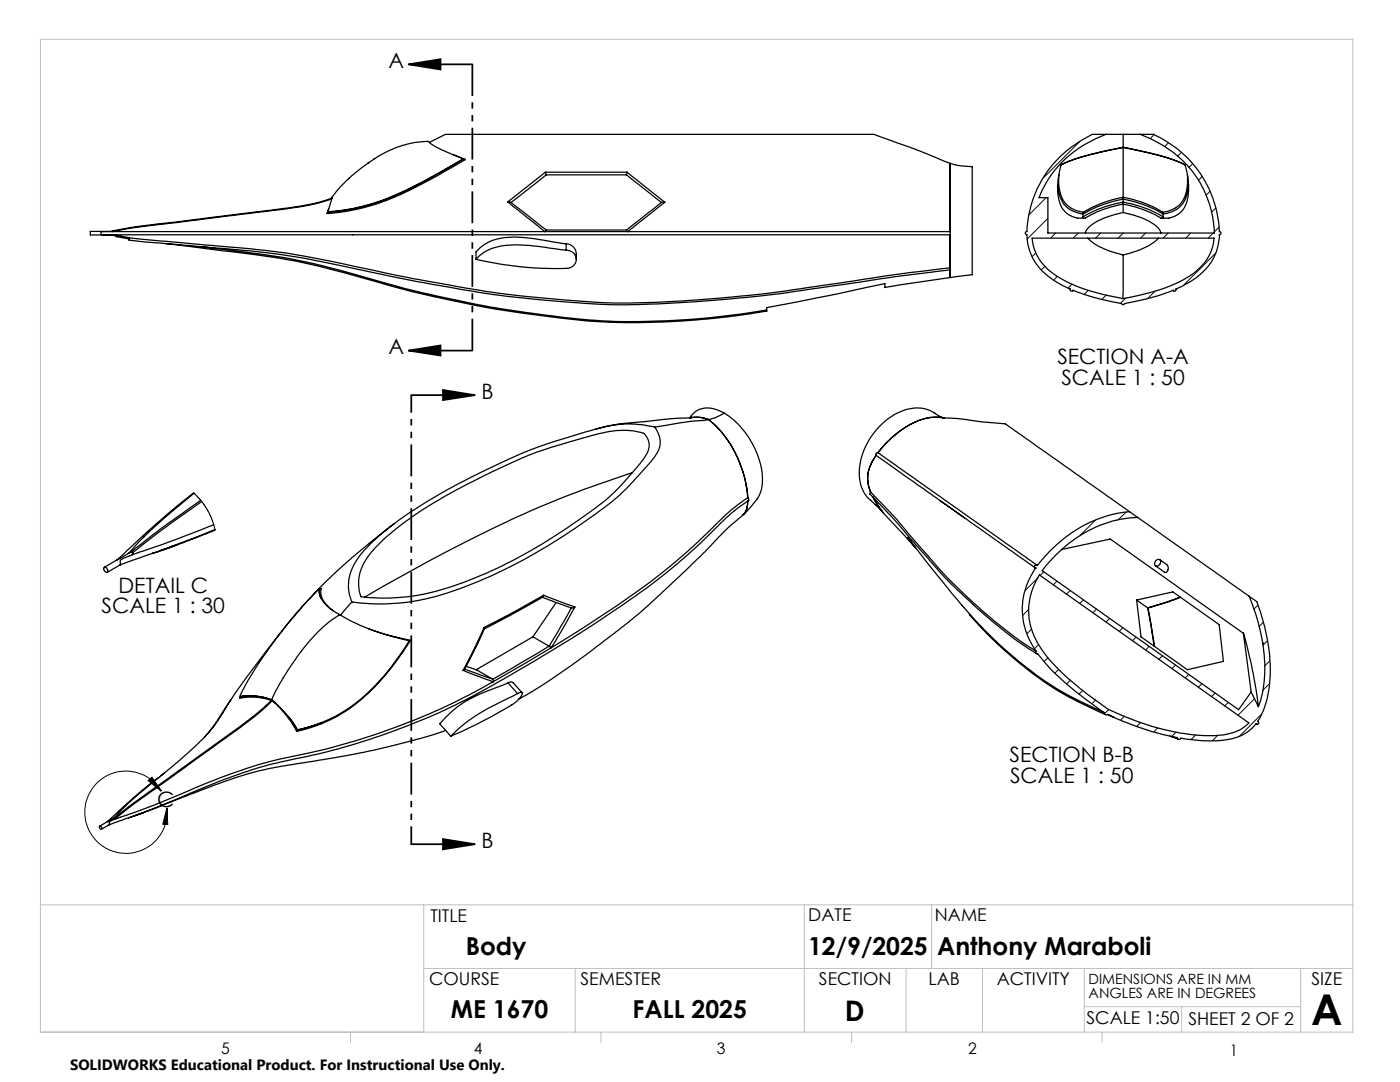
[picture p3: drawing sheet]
<svg xmlns="http://www.w3.org/2000/svg" width="279mm" height="216mm" viewBox="0 0 279 216" stroke-linecap="round" stroke-linejoin="round" font-family="sans-serif">
<g fill="none" stroke="#000" stroke-width=".25">
<path d="M66.2 39.7a43 43 0 0 1-10.3 2.1l-20.6 2.6a138.5 138.5 0 0 0-12.8 1.8M66.3 39.5l-1 .4a29.5 29.5 0 0 1-6.4 1.4l-31.7 3.9-4.8 .9v.1M73.6 32.5l-3.6 2.8a21.4 21.4 0 0 0-3.7 4.2l-.9 2.7M73.6 32.5h-.1M85.7 28.4l1.8-.9a4.6 4.6 0 0 1 3.1-.7h83.5a166.1 166.1 0 0 1 15.5 5.8M90.5 30.9l2.3 .9M92.4 31.7a95 95 0 0 1-17.8 8.8l-3.9 1.1-3 .5-2.3 .1M92.4 31.7l-1.3-.6a17.2 17.2 0 0 1-5.6-2.9 20.9 20.9 0 0 0-11.9 4.3M92.4 31.7l.1 .1M92.5 31.8l.4 .1-.9 .4a96 96 0 0 1-17.1 8.5l-2.2 .6-3.7 .8-3.7 .4 .1-.3M92.5 31.8l-1.8 1a79.4 79.4 0 0 1-17.1 8.1l-3.7 .9-4.5 .5M108.8 34.4h16.3"/>
<path d="M108.8 34.4l-7.4 5.9M108.8 34.4l.2 .5M109 34.9l-7 5.5M109 34.9h16M125 34.9l7 5.5M125.1 34.4l7.6 6M125.1 34.4l-.1 .5M189.6 32.6l1.5 .4 2.9 .2v21.6l-4.4 .6M189.6 32.6v13.6M211.1 36.8a5.5 5.5 0 0 0 3.4 5.5l1.6 .4M211.3 34.9v1.7l.2 1.4 .5 1.6 .8 1.1a5.7 5.7 0 0 0 3.4 1.7M220.7 26.8a21.9 21.9 0 0 0-13.3 12.6h1.7v7.1h33.3a21.3 21.3 0 0 0-14.1-19.4l-.7-.3"/>
<path d="M220.7 26.8h3.5M220.7 26.8h-2.7a22.3 22.3 0 0 0-13.1 19.4 .32 .32 0 0 0-.3 .3 .32 .32 0 0 0 .3 .3 10.9 10.9 0 0 0 5.7 9.3l3 1.6a.31 .31 0 0 0 .2 .4 .31 .31 0 0 0 .4-.2M224.2 29.4l7.1 1.6 3.5 1.1 1.7 .8M224.2 29.4l-7.8 1.8-2.7 .9-1.9 .8M224.2 29.4l1.4 .3a43.6 43.6 0 0 1 10.9 3.2 12.3 12.3 0 0 1 0 8.2 4.5 4.5 0 0 1-4.8 2.4 21.9 21.9 0 0 0-7.5-2.8M224.2 26.8v2.6M224.2 26.8h3.4M224.2 29.4h.1M224.2 29.4l-2 .4a40 40 0 0 0-10.4 3.1 12.1 12.1 0 0 0 .1 8.5 4.6 4.6 0 0 0 4.7 2.1 21.8 21.8 0 0 1 7.6-2.8M224.2 29.4v10M224.2 39.4a22.3 22.3 0 0 0-8 3M224.2 39.4a21.8 21.8 0 0 1 7.9 3"/>
<path d="M224.2 39.4v.3M224.2 39.7a23.8 23.8 0 0 0-8 3M224.2 39.7a23.9 23.9 0 0 1 7.9 3M224.2 39.7v1M227.6 26.8h2.7a22.5 22.5 0 0 1 13.1 19.4 .32 .32 0 0 1 .3 .4 .32 .32 0 0 1-.4 .2 11 11 0 0 1-6.2 9.6l-2.4 1.3a.29 .29 0 0 1-.2 .4 .29 .29 0 0 1-.4-.2 61.5 61.5 0 0 1-9.7 2.8l-.4 .1-.2-.2-5.6-1.3-4-1.4M237 34.9v1.7l-.3 1.7-.5 1.5-1 1.3a5.2 5.2 0 0 1-3.1 1.3M237.2 36.8a5.7 5.7 0 0 1-2.8 5.2l-.9 .4-1.4 .3M22.4 46.9l1 .3M22.4 46.9h.1M22.4 46.8l1 .2M22.4 46.8h.1M22.4 46.8v.1"/>
<path d="M22.5 46.2h-4.5v.7h4.4M22.5 46.2h.1M23.4 47.2l2.3 .5M23.4 47l2.4 .4M23.4 47v.2M25.8 47.4l-.1 .5 11.1 1a234.6 234.6 0 0 1 26.2 3.1 609.8 609.8 0 0 0 32.6 6.3 238.6 238.6 0 0 0 29.7 2.5 322.5 322.5 0 0 0 44.7-4.3l8.6-1.3 11-1.3M25.8 47.4l6.3 .7a425.3 425.3 0 0 1 26.1 2.6l5.5 1a491.1 491.1 0 0 0 37.7 7 207.3 207.3 0 0 0 24.3 1.8 303 303 0 0 0 43.2-4.2l10.3-1.6 10.4-1.3M32.9 48.6l5.6 .7a252.5 252.5 0 0 1 23.6 3.5l6.6 1.6a230.2 230.2 0 0 0 50.6 9.8 151.9 151.9 0 0 0 33.7-2.2v-.2a149.8 149.8 0 0 1-36.4 1.9 238.4 238.4 0 0 1-48.2-9.6 126.1 126.1 0 0 0-21.2-4l-7-.9M65.4 42.2v.1M65.6 41.7l-.3 .8M101.4 40.3l7.3 5.9M101.4 40.3l.6 .1 7 5.5"/>
<path d="M108.7 46.2h-87.9a.39 .39 0 0 0-.6 .1 .39 .39 0 0 0 .1 .5h169.3M108.7 46.2h16.6M109 45.9l-.3 .3M109 45.9h16M113 49.9a67.7 67.7 0 0 0-11.5-1 8.6 8.6 0 0 0-6.5 2.9M113 48.6h-.8a43.4 43.4 0 0 0-11-1.2 8.4 8.4 0 0 0-6.2 2.9v1.5M113 49.9a1.83 1.83 0 0 1 2 1.8 1.83 1.83 0 0 1-2 1.9 69.6 69.6 0 0 1-18-1.8M113 48.6a2.05 2.05 0 0 1 2 2.1v1.1M113 48.6v1.3M125 45.9l.3 .3M125.3 46.2h64.3M132 40.4l-7 5.5"/>
<path d="M132.7 40.4l-7.4 5.8M132.7 40.4h-.7M189.6 53.9v1.5M189.6 46.8v6.6M189.6 46.2v.6M189.6 53.4v.5M189.6 55.4l-13 2v-.8l-11.2 2.4-12.4 2.4v.5M214.2 57.9l-.1 .1M216.1 43.3v.2M216.1 43.3a23.4 23.4 0 0 1 8.1-3 22.8 22.8 0 0 1 7.9 3M216.1 42.7v.6M216.1 42.7h.1"/>
<path d="M216.2 42.4v.3M217.1 47.5a12.3 12.3 0 0 0 6.4 3.2l.7 .2M224.2 42.4a13.2 13.2 0 0 1 7 3.2l.5 .9M224.2 40.7v1.7M224.2 42.4a13.3 13.3 0 0 0-7.1 3.2l-.5 .9M224.2 50.9l-.1 8.7a34.7 34.7 0 0 1-13.4-4.6 9.8 9.8 0 0 1-4.7-7.5h36.3a9.9 9.9 0 0 1-5.5 8 36.7 36.7 0 0 1-12.6 4.1M231.2 47.5a12.5 12.5 0 0 1-6.2 3.2l-.8 .2M232.1 42.4v.3M232.1 42.7h.1M232.1 43.3v.2M232.1 42.7v.6M234.1 57.9l.1 .1"/>
<path d="M38.6 98.4l-7.4 6.1-7.8 7.2M38.7 98.4a93.4 93.4 0 0 0-12.9 11.9M40 99.8a192.7 192.7 0 0 0-12.2 9.1l-1.6 1.2-5.4 3.1M126.2 94.3a218.3 218.3 0 0 0-39.7 17.1l-13.8 7.8M130.7 85.2a4.6 4.6 0 0 1-.4 6.4 56.2 56.2 0 0 1-14.7 13.2 97.2 97.2 0 0 1-29.6 14.4 41.4 41.4 0 0 1-15.8 .9M130.7 85.2a21.9 21.9 0 0 0-12.9 .7 104.8 104.8 0 0 0-23.8 9.3 86 86 0 0 0-19.7 12.9 14.3 14.3 0 0 0-4.6 6.9l-.2 2.2 .3 1.6 .4 1.3M137.9 83.4l-4 .1-9.8 1-2.4 .4-2.8 .7M137.9 83.4l1.4-.1 2.1 .4M137.9 83.4a6 6 0 0 1 3.5 .3M141.4 83.7a22.5 22.5 0 0 1 7.8 15.6M141.4 83.7l-4.1 .4-6.6 1.1M141.4 83.7a21.7 21.7 0 0 1 7.5 13.3l.3 2.3"/>
<path d="M144.5 82.4a16.6 16.6 0 0 1 7.7 13.9 8.5 8.5 0 0 1-2.6 5.1l-1.3 1.3M144.5 82.4a5.1 5.1 0 0 0-6 0l-.8 1M144.5 82.4l-1.7 .9-1.4 .4M149.2 99.3l.2 .3v.3l-3.5 2.5-3.1 3a104.9 104.9 0 0 1-9.6 8.7l-.6 .5a295.2 295.2 0 0 1-43.2 26.8l-2.6 1.2a137.9 137.9 0 0 1-30.8 9.4 128.9 128.9 0 0 0-22.5 8.2l-11.7 4.4M149.2 100l-.2 1.7-.7 1M149.2 99.3l-1.9 1.4-2.4 2a136.5 136.5 0 0 1-25.9 20.9l-9 5.6M173.7 98.2l-.1 .4 4.5 4.7 9.5 10.9 3 3.1a89.6 89.6 0 0 0 16.3 13.2M173.7 98.2a128.7 128.7 0 0 1 10 11 110.2 110.2 0 0 0 21.6 19.8l1.5 .9M174.2 99.2l2.1 3.1zM174.8 90.8a.39 .39 0 0 1 .4-.5l31.8 22.5M174.8 90.8l31.8 22.5M174.8 90.9a6.9 6.9 0 0 0-1.1 7.3"/>
<path d="M174.8 90.8a7 7 0 0 0-1.1 7.4M177.1 88.1l-1.9 2.2a17.3 17.3 0 0 1 10.6-7h1.6l.8 .1a11.3 11.3 0 0 0-9 2.9zM187.6 99.9l4.9 3.5M188.2 83.4l2.8 .1 5.1 .7 4.6 .4 24.7 17.5M188.2 83.4l-.3-.2a9.5 9.5 0 0 0-4.9-1.8 12.8 12.8 0 0 0-10.4 7.9 9.9 9.9 0 0 0 0 9.3l3.7 3.7M188.3 83.4h.1M20.8 113.2a.63 .63 0 0 1 .6 .3 .63 .63 0 0 1-.1 .7 .71 .71 0 0 1-.5-1zM24 112.7l-2.6 1.5M26.2 110.1l.2 .2zM26.5 110.3l-.1 .4M26.5 110.3h-.1M30.6 110.3l-.2 .1"/>
<path d="M35.5 108.7l-5 1.7M40.3 100.1a203.1 203.1 0 0 0-13.8 10.2M42.7 104.7l-9.5 3.6a69.6 69.6 0 0 0-9.1 3.4l-.1 1M42.9 105.7l-6.4 2.5-12.5 4.5M42.9 105.8l-6.2 2.4-4.7 1.6M63.7 117.5a86.9 86.9 0 0 0-15.9 21.5M63.7 117.5a4.1 4.1 0 0 0 1.8 3.6l2.3 1.6M63.7 117.5h.1M63.8 117.5l.3-.1a4 4 0 0 0 1.6 3.8M63.8 117.5l-.1 .8 .3 1M63.8 117.5h.1M75.4 108.8a69.1 69.1 0 0 1 17.7-12.1 99 99 0 0 1 29.5-10.7 14.6 14.6 0 0 1 5.9 .5 3.4 3.4 0 0 1 .1 4.9 48.6 48.6 0 0 1-14.4 13.2 87.2 87.2 0 0 1-29 13.8 40.6 40.6 0 0 1-13.2 .7 8.5 8.5 0 0 1 1.9-8.6z"/>
<path d="M78.7 104.5l-8.5 6.8-3.4 3.1-3.5 3.4-5.8 6.5-5.2 6.7-4.6 6.2-4.3 6.7-1.7 2.2-2.9 2.9-2.9 2.7-10.3 8.6-2.7 2.8M108.2 119.2l5.8 2.1M108.5 118.8l-.1 .3-.6 .4-11.1 6M108.5 118.8l6.2 2.3M108.5 118.8l-5.8 3.3-6.1 3.1M148.3 102.7l-3.1 2.7-4.5 4.7-5 4.8-6.3 5.9-3.2 2.7-8.5 6.6-4.6 3.3-6.3 4.3-3.2 1.8M176.3 102.3l6.3 7M182.6 109.3l-1.5-2.1 .6 .7a228.8 228.8 0 0 0 11 13.7l5.5 5.8 3.9 3.6a63.6 63.6 0 0 0 18.2 11.2M182.6 109.3h.1M206.7 113.3h.1M206.7 113.3a14.1 14.1 0 0 0 .1 16.6M207.4 114.7l41.8 29.6a9.7 9.7 0 0 1-7.3 2.5 48.3 48.3 0 0 1-20.7-5.2 57.2 57.2 0 0 1-12.6-11 13.1 13.1 0 0 1-1.2-15.9z"/>
<path d="M211.9 109.6l9.7-2 26.5 18.8M225.4 102.1a26.2 26.2 0 0 0-18.4 10.7 .33 .33 0 0 0-.5 0 .33 .33 0 0 0 .2 .5M225.4 102.1l1.6 1.2M226.8 119.7l7.3-1.6 9.2 6.5 .9 7.4-7.2 1.6-9.3-6.5zM226.8 119.7l2.2 1.6M227 103.3a25 25 0 0 0-18.5 9.9l-.5 .7 39.2 27.7 2.5-3.5M227 103.3l22.3 15.7M230.8 111.8a.55 .55 0 0 1 .8 0 .55 .55 0 0 1-.2 .8 .55 .55 0 0 1-.8 .3 .55 .55 0 0 1 0-.9zM231.5 111.7l1.4 1a.93 .93 0 0 1-.4 1.5l-1.9-1.3M235.5 119.1l-3.2 1.2-3.3 1M235.6 119.2l-3.2 1.1-3.3 1M249.3 119l1.5 1.1a34.7 34.7 0 0 1 2.4 17.9 15.8 15.8 0 0 1-2.2 5.9"/>
<path d="M249.3 119a41.6 41.6 0 0 1 2.7 9.3M46.2 139.4l-.9 1.4a35.6 35.6 0 0 1-4.4 6.2M47.8 139a12.1 12.1 0 0 1 6.4 .6M47.8 139l.1 .1M47.9 139l-.1 .2M47.9 139.1l-.1 .2a12.3 12.3 0 0 1 6.4 .4M47.9 139.1a10.9 10.9 0 0 1 5.4 .2M54.2 139.7l-2.6 2.4a629 629 0 0 1-23.2 16.9l-5.3 4M54.2 139.7l.1 .1a100.6 100.6 0 0 1-12.4 9.7l-14.9 10.7-3.7 2.9M54.2 139.8h.1M54.2 139.6l3.1 3.1 2.1 2.9M54.3 139.8a22.2 22.2 0 0 1 4.9 6.1"/>
<path d="M54.3 139.6v.2M54.3 139.8h-.1M65 120.5l1.5 1.3M67.8 122.7a29.6 29.6 0 0 0-9.3 9.6l-2.8 4.3-1.5 3M67.8 122.7a43.8 43.8 0 0 0 13.9 5.1M70.2 120.1l-2.3 2.6M73.6 125.5l2.9 1 5.4 1.3M81.7 127.8a42.6 42.6 0 0 1-13.2 14.2 28.3 28.3 0 0 1-9.1 3.6M81.9 127.8l-1.2 1.8a43.6 43.6 0 0 1-12.9 13l-3.7 1.8-2.5 .9-2.4 .6M81.9 127.8h.1M81.9 127.8h-.2M92.4 133.8l6 2.2"/>
<path d="M92.7 133.5l5.6 2M93 133l2 .6M95 133.6l3.3 1.9M96.6 125.2l.1 .1a54.6 54.6 0 0 1-4.2 8.4l-.1 .1M96.6 125.2l-2.4 5.3-1.8 3.3M98.3 135.5h.1M98.4 135.5l.1 .3-.1 .2M98.4 136a138.8 138.8 0 0 1-43.6 15.7 124.3 124.3 0 0 0-20.2 7.4l-8.4 3.2a17.9 17.9 0 0 0-4.4 1.7v.6M101.4 136.3l.5-.2 .5 .1 1.8 2M101.4 136.3l-.4 .1a39.4 39.4 0 0 0-8.9 4 25.5 25.5 0 0 0-4.4 4l2.3 2.5M101.4 136.3l1.9 2.1M103.3 138.4l-1.5 .7a37.3 37.3 0 0 0-11.3 7.3l-.5 .5"/>
<path d="M103.3 138.4h.1a.49 .49 0 0 1 .8 0l-.3 .7-1.1 1.1a92.6 92.6 0 0 1-12.8 6.7M106.4 127.1l3.2 1.8M106.4 127.1l-11.4 6.5M109.6 128.9l-11.2 6.6M109.6 128.9l.4 .3M109.6 128.9h.1M110 129.2l-11.6 6.8M111 120.2l-4.6 6.9M114 121.3h.1M114 121.3l-4.4 7.6M114.7 121.1l-4.7 8.1M114.7 121.1l-.7 .2"/>
<path d="M193.5 122.5v.2l2.5 2.8 3.6 3.4a84.4 84.4 0 0 0 8.1 6.7l3 2 2.8 1.6 7.1 3.4M206.8 129.9l-.1 .3 .4 .3a49.8 49.8 0 0 0 11.1 10.2l2.1 1.5M229 121.3h.1M229.1 121.3l1.2 7.6M229.1 121.3l1.3 7.7M248.1 126.4l1.6 11.7M248.1 126.4h.1M248.2 126.4a94.4 94.4 0 0 1 2.9 14.6M249.7 138.1l1.4 2.9M252 128.3v.1M252 128.3h.1M252 128.4a24.8 24.8 0 0 1-.9 12.6"/>
<path d="M252 128.4h.1M32.8 154.2l-4.7 3.7-6.7 6.1M57.7 143.1l1.6 2.6M59.3 145.7l-.1 .2M59.4 145.6l-.1 .1M64.1 144.2l-2.3 .8-2.5 .7M88.9 145.7l-5.1 1.7-9.5 2.4-7.7 1.4-10.8 1.8-5.2 1.1-3 .9-4.6 1.6-13.4 5.2-3 1M220.3 142.2l.1 .3 .6 .1a62.2 62.2 0 0 0 13.9 4.6 .37 .37 0 0 0 .3 .3 .37 .37 0 0 0 .5-.1v-.1a24.7 24.7 0 0 0 11.2-.2 8.1 8.1 0 0 0 3.7-2.6M221 142.6l1.2 .5M233.5 146.9l1.7 .6M250.7 144.5h.1M251 143.9h.1"/>
<path d="M251 143.9a.33 .33 0 0 1 .1 .5 .33 .33 0 0 1-.5 .1M19.9 164.9l.3 .1a.24 .24 0 0 1 .1 .2 .24 .24 0 0 1-.2 .2l-.2-.2zM21.8 164.6l-1.6 .9M23.1 163l-3.2 1.9M23.1 163l.1 .1M23.3 163.1l-.1 .2M23.3 163.1h-.1M25.8 163.1l-.2 .1M28.7 162.1l-3 1.1"/>
</g>
<g fill="none" stroke="#000" stroke-width=".2">
<path d="M208.8 39.4l-3.4 3.5M215.5 28.2l-7.3 7.3M230.4 26.8l-.9 .9M233.2 28.5l-.8 .8M235.7 30.4l-.7 .8M238 32.7l-.8 .7M239.9 35.2l-.8 .8M241.5 38.2l-.8 .8M206.7 50.5l-.7 .7M208.6 53.1l-.8 .7M209.1 43.6l-4.1 4.1M210.7 46.5l-1 1"/>
<path d="M211 55.1l-.7 .8M214 56.7l-.8 .8M215.2 46.5l-1 1M217.2 57.9l-.8 .8M219.7 46.5l-1 1M220.8 58.8l-.9 .9M224.2 46.5l-1 1M224.7 59.4l-1.1 1.1M228.6 46.5l-1 1M230.5 58.1l-1.4 1.4M233.2 46.5l-1.1 1M237.6 46.5l-1 1"/>
<path d="M242.1 46.5l-1 1M242.6 50.5l-6.4 6.4M242.6 41.5l-.8 .9M243.3 45.4l-1 .9M38.6 98.4l1.4 1.3 1.3 1.9 1.1 2.2 .5 2M207.2 115.3l-2.6 2.5M208.3 114.1l-.7 .7M210.9 116l-.7 .7M213.6 117.8l-.7 .7M216.2 119.7l-.7 .7M218.6 103.8l-3.1 3.1M224.7 102.2l-1.6 1.6"/>
<path d="M205.3 121.6l-1.2 1.2M205.9 125.5l-.9 .9M207.3 128.6l-.8 .8M209.2 131.2l-.8 .8M211.3 133.6l-.8 .7M213.7 135.7l-.8 .8M216.1 137.8l-.7 .7M218.7 139.7l-.8 .7M218.8 121.5l-.7 .8M221.5 123.4l-.8 .7M224.1 125.3l-.7 .7M226.7 127.1l-.7 .7"/>
<path d="M229.3 129l-.7 .7M232 130.8l-.7 .8M234.6 132.7l-.7 .7M237.2 134.5l-.7 .8M239.9 136.4l-.8 .7M242.5 138.3l-.7 .7M250.4 139.4l-3.3 3.3M251 120.8l-.8 .8M252.1 124.1l-.8 .9M252.9 127.8l-.9 1M253.4 136.4l-1.4 1.4M253.4 131.9l-1 1"/>
<path d="M29.6 155.8l.7-.7 1.9 2.8zM32.2 157.9a8.2 8.2 0 0 0-13.6-.8 8.2 8.2 0 0 0 4.3 12.9 8.2 8.2 0 0 0 10.4-8.8M221.3 141.6l-.9 .8M224.4 142.9l-.7 .8M227.6 144.1l-.8 .9M231.1 145.2l-.8 .8M234.7 146.1l-.8 .8M238.6 146.6l-.9 .9M243 146.7l-1 1.1M245.1 140.2l-.7 .7M251.8 142.5l-4.5 4.4M33.3 161.2l.2 3.3h-1z"/>
</g>
<path d="M81.6 12.8l6.3-1v2.1zM81.6 12.8h12.7M81.6 70l6.3-1.1v2zM81.6 70h12.7M82.1 78.8h12.7M88.4 77.8l6.4 1-6.4 1zM82.1 168.5h12.7M88.4 167.4l6.4 1.1-6.4 1z" fill="none" stroke="#000" stroke-width=".35"/>
<path d="M94.3 12.8v57.1" fill="none" stroke="#000" stroke-width=".35" stroke-dasharray="6.3 1.3 1.3 1.3 1.3 1.3" stroke-linecap="butt"/>
<path d="M82.1 78.8v89.6" fill="none" stroke="#000" stroke-width=".35" stroke-dasharray="6.3 1.3 1.3 1.3 1.3 1.3" stroke-dashoffset="2.8" stroke-linecap="butt"/>
<g fill="none" stroke="#c0c0c0" stroke-width=".2">
<path d="M8.1 7.8h261.9v198.2h-261.9zM8.1 180.6h261.9M84.6 180.6v25.4M84.6 193.3h185.4M114.8 193.3v12.7M160.5 180.6v25.4M180.8 193.3v12.7M185.9 180.6v12.7M196.1 193.3v12.7M216.4 193.3v12.7M259.6 193.3v12.7M70 206v2.1"/>
<path d="M119.9 206v2.1M170 206v2.1M216.4 200.9h43.2M220 206v2.1M235.8 200.9v5.1"/>
</g>
<g fill="#000">
<path d="M81.6 12.8l6.3-1v2.1zM81.6 70l6.3-1.1v2z"/>
<path d="M88.4 77.8l6.4 1-6.4 1zM88.4 167.4l6.4 1.1-6.4 1z"/>
<path d="M29.6 155.8l.7-.7 1.9 2.8zM33.3 161.2l.2 3.3h-1z"/>
</g>
<text font-size="8.5" x="261.7" y="204.6">A</text>
<text font-size="5.6" x="168.6" y="203.7">D</text>
<g font-size="4.9">
<text x="92.9" y="190.5">Body</text>
<text x="161.3" y="190.5">12/9/2025</text>
<text x="187" y="190.5">Anthony Maraboli</text>
<text x="90" y="203.2">ME 1670</text>
<text x="126.3" y="203.1">FALL 2025</text>
</g>
<g font-size="4.2">
<text x="77.5" y="13.5">A</text>
<text x="77.5" y="70.7">A</text>
<text x="211" y="72.6">SECTION A-A</text>
<text x="211.8" y="76.8">SCALE 1 : 50</text>
<text x="96.1" y="79.5">B</text>
<text x="23.7" y="118.2">DETAIL C</text>
<text x="20.3" y="122.4">SCALE 1 : 30</text>
<text x="201.5" y="152.1">SECTION B-B</text>
<text x="31.4" y="161.1">C</text>
<text x="201.6" y="156.2">SCALE 1 : 50</text>
<text x="96.1" y="169.2">B</text>
</g>
<g font-size="3.5">
<text x="85.9" y="183.9">TITLE</text>
<text x="161.3" y="183.8">DATE</text>
<text x="186.6" y="183.8">NAME</text>
<text x="85.6" y="196.5">COURSE</text>
<text x="115.9" y="196.5">SEMESTER</text>
<text x="163.4" y="196.5">SECTION</text>
<text x="185.3" y="196.5">LAB</text>
<text x="198.9" y="196.5">ACTIVITY</text>
<text x="261.7" y="196.5">SIZE</text>
<text x="216.8" y="204.4">SCALE 1:50</text>
<text x="237.2" y="204.4">SHEET 2 OF 2</text>
</g>
<g font-size="3.2">
<text x="44.2" y="210.4">5</text>
<text x="94.6" y="210.3">4</text>
<text x="143.1" y="210.4">3</text>
<text x="193.2" y="210.3">2</text>
<text x="245.4" y="210.6">1</text>
</g>
<text font-size="3" x="14" y="213.5">SOLIDWORKS Educational Product. For Instructional Use Only.</text>
<g font-size="2.8">
<text x="217.2" y="196.4">DIMENSIONS ARE IN MM</text>
<text x="217.2" y="199.2">ANGLES ARE IN DEGREES</text>
</g>
</svg>
